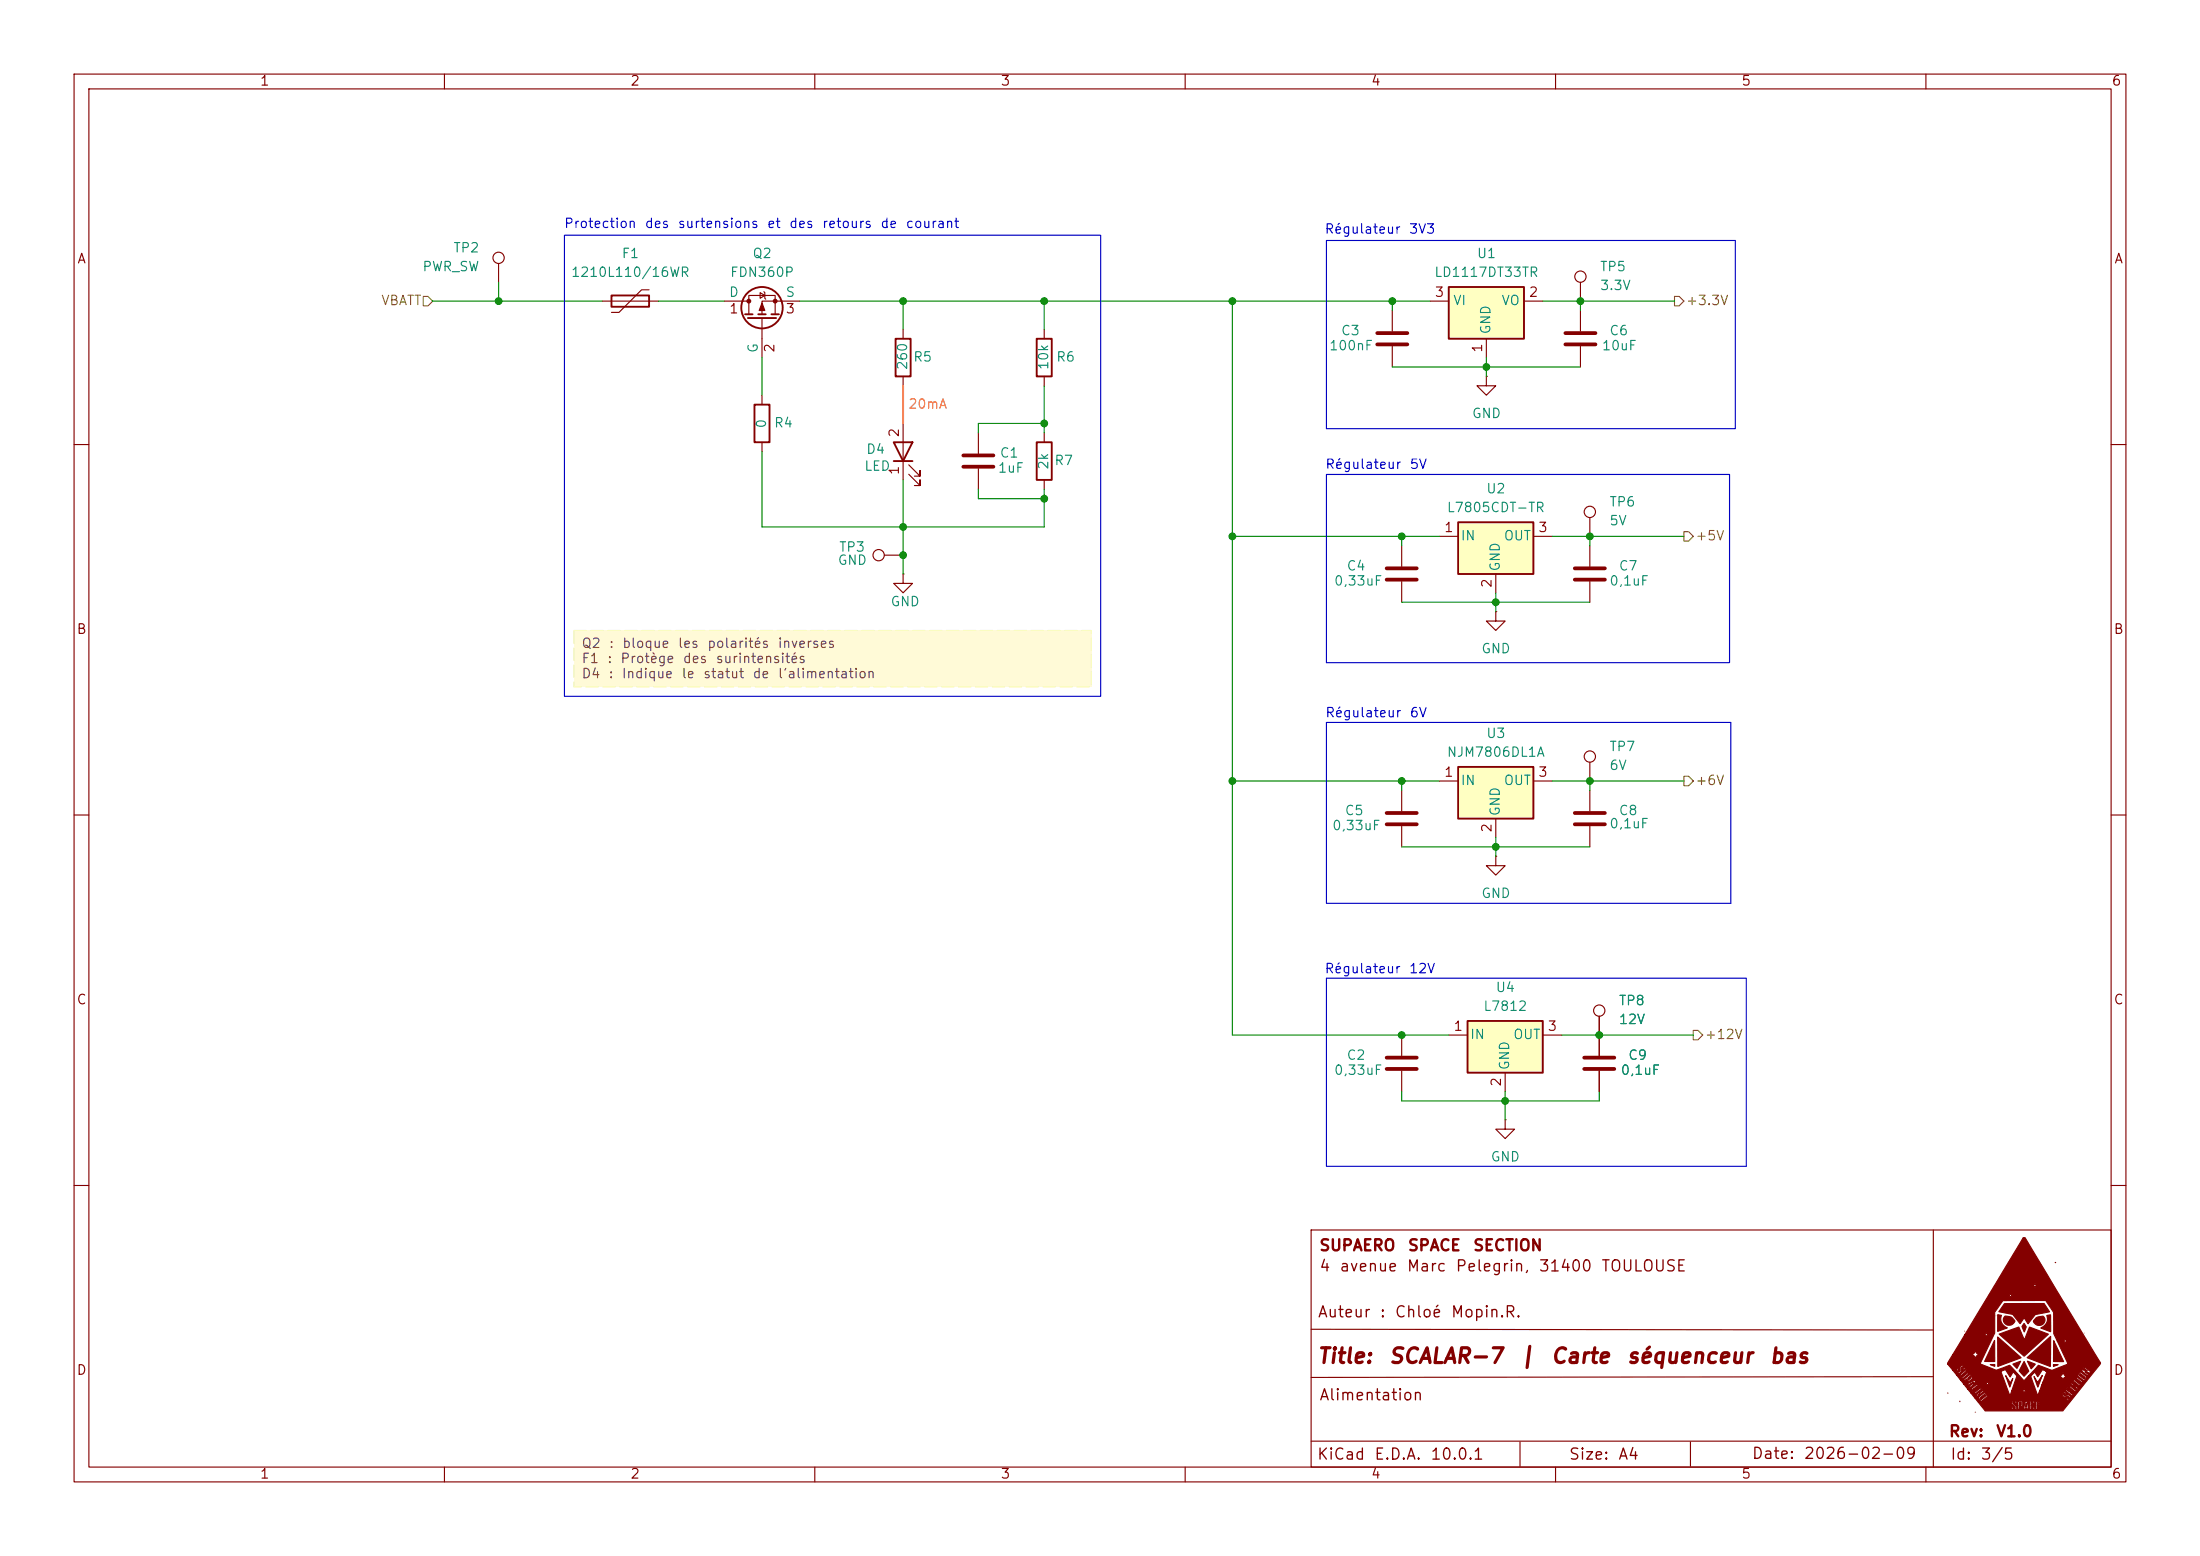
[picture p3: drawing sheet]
<svg xmlns="http://www.w3.org/2000/svg" width="297mm" height="210mm" viewBox="0 0 297 210" stroke-linecap="round" stroke-linejoin="round" font-family="sans-serif">
<g fill="none" stroke="#840000" stroke-width=".15">
<path d="M10 10h277v190h-277zM12 12h273v186h-273zM60 10v2M110 10v2M160 10v2M210 10v2M260 10v2M10 60h2M285 60h2M10 110h2M285 110h2M10 160h2"/>
<path d="M177 166h108v32h-108zM177 179.4l84 .1M261 166v32M285 160h2M60 198v2M110 198v2M160 198v2M177 194.5h108M205.2 194.6v3.3M210 198v2M228.2 194.6v3.3M260 198v2"/>
<path d="M261 185.8l-84 .1"/>
</g>
<g fill="#840000" stroke="#840000" stroke-width=".15">
<path d="M273.1 167a.32 .32 0 0 1 .5 .4l9.8 16.2a.46 .46 0 0 1-.1 .8l-4.4 5.5a.82 .82 0 0 1-1 .5h-9.9l-.9-1.1h4.5v.2l.5 .4v.2h-.3v-.2h-.2v.1a.2 .2 0 0 0 .1 .3 .2 .2 0 0 0 .2-.1h.4v-.4l-.2-.1h.3v.5h1v-.2h.1h.2v.2h.2l-.2-.8h.3v.8h.4a.18 .18 0 0 0 .2 0 .18 .18 0 0 0 .1-.2v-.2h-.2v.3h-.3v-.4h.6v.5h.6v-.1h-.4v-.4h.4v-.1h-.4v-.3h.4v-.2h-.6v.6h-.6v-.5l.3 .1v.2h.2v-.2a.2 .2 0 0 0-.1-.2 .2 .2 0 0 0-.2 0h-.3l-.1 .3h-.3l-.1-.3h-.2l-.2 1.1h-.6v-.4h.5l-.1-.7h-.6v.6h-.3l-.3-.2v-.3h.3v.3h.2v-.2a.2 .2 0 0 0-.1-.2 .2 .2 0 0 0-.3 0h-.2l-.1 .2h-4.5l-.5-.7h.5l.1 .3a.26 .26 0 0 0 .3 .2 .26 .26 0 0 0 .3-.2l.3-.3a.24 .24 0 0 0 .2-.2 .24 .24 0 0 0-.2-.2 .26 .26 0 0 0-.3-.2 .26 .26 0 0 0-.2 .2l-.5 .4h-.5l-.5-.6h.4l.1 .2 .6-.5a.18 .18 0 0 1 .2-.1 .18 .18 0 0 1 .2 .1l-.1 .1a.17 .17 0 0 1-.2 .2 .17 .17 0 0 1-.1-.2l-.2 .3a.25 .25 0 0 0-.2 .2 .25 .25 0 0 0 .1 .2l.3-.4a.35 .35 0 0 0 .5-.2 .35 .35 0 0 0-.2-.5l-.1-.1-.9 .7h-.4l-.5-.6h.5l.3 .5 .1-.1v-.1a.18 .18 0 0 1-.1-.3 .18 .18 0 0 1 .3 0l.1 .1 .1-.1a.2 .2 0 0 1 0-.3 .2 .2 0 0 1 .3 .2l.1-.1-.3-.4-.9 .6h-.5l-.5-.6h.4a.17 .17 0 0 0 .2 .1 .17 .17 0 0 0 .2 0 .18 .18 0 0 1 .1 .1 .18 .18 0 0 1-.1 .2l.1 .2 .5-.7h1.5l.3 .3 .3-.2-.3-.3-.3 .2h-1.5a.21 .21 0 0 0 .2-.2 .21 .21 0 0 0-.1-.2l-1.1 .5h-.4l-.5-.6h.5a.16 .16 0 0 0 .1 .2 .16 .16 0 0 0 .2-.2 .23 .23 0 0 1 .4 .2l.3-.2a.28 .28 0 0 0 .2-.2 .28 .28 0 0 0-.2-.3l-.1-.2-.9 .7h-.5l-.5-.6h.5l.2 .2a.25 .25 0 0 0 .2 .2 .25 .25 0 0 0 .2-.1l.5-.4a.13 .13 0 0 0 .1-.1 .13 .13 0 0 0-.1-.2l-.5 .5a.17 .17 0 0 1-.2 .1 .17 .17 0 0 1-.2-.2l.7-.5h4.6l1.2 3.3 .3-.7h1.4l.3 .3 .2-.3-.2-.3-.3 .3h-1.4l.5-1.6a.43 .43 0 0 0-.1-.7l-.2-.2-.4 .6-.5-.7a.28 .28 0 0 0-.2-.2 .28 .28 0 0 0-.3 .1l-.3 .1h-4.6v-.1a.13 .13 0 0 0-.1-.1 .13 .13 0 0 0-.1 .1l-.7 .6h-.5l-.5-.7h.5l.2 .3a.29 .29 0 0 0 .4 .1 .29 .29 0 0 0 .1-.4v-.3l.1-.1 .2 .1-.2 .2 .2 .1a.26 .26 0 0 0 .2-.2 .26 .26 0 0 0-.2-.3 .3 .3 0 0 0-.4 0 .3 .3 0 0 0-.1 .4v.2l-.2 .2-.1-.2 .2-.2-.2-.1-.2 .2h-.5l-.7-.8h4.4l1.1 .4a1.81 1.81 0 0 0 2.1 .1l.5-.2a.33 .33 0 0 1 .4-.1 .33 .33 0 0 1 .2 .3l1.6 1.8 .6-.7h.3l1 2.7h3.3a.64 .64 0 0 0 .8 .1 .13 .13 0 0 1 .1 .1 .13 .13 0 0 1-.2 .1l-.1-.1v.1a.23 .23 0 0 0 .2 .3 .23 .23 0 0 0 .2-.3 .28 .28 0 0 0 .1-.3 .28 .28 0 0 0-.4-.1 .37 .37 0 0 1-.5-.1l.1-.1 .2 .1 .1-.2a.27 .27 0 0 0-.3-.1 .27 .27 0 0 0-.2 .2l-.1 .2h-3.3l.3-.6h3.4l.9 .7 .4-.4-.2-.1-.1 .1a.18 .18 0 0 1-.2 0 .18 .18 0 0 1-.1-.2l.1-.1-.1-.1a.17 .17 0 0 1-.1 .2 .17 .17 0 0 1-.2-.1l-.1-.1 .2-.3h-.1l-.4 .4h-3.4l.2-.6h3.7l.3 .3a.6 .6 0 0 0 .6 .4l.1-.1a.32 .32 0 0 0 .2-.5 .16 .16 0 0 0-.2-.1 .16 .16 0 0 0-.2 .1 .16 .16 0 0 1 .1 .3 .16 .16 0 0 1-.2 0l-.5-.4 .2-.2a.15 .15 0 0 0 .1 .1 .15 .15 0 0 0 .2-.1l-.2-.2a.21 .21 0 0 0-.2 0 .21 .21 0 0 0-.1 .2l-.2 .2h-3.7l.1-.2h3.4h-3.4l.1-.4h4a.13 .13 0 0 0 .1 .1 .13 .13 0 0 0 .1-.1l.8 .6 .1-.2-.8-.6 .2-.2-.1-.1-.4 .5h-4l.3-.7h1.9a.63 .63 0 0 1 .5 .5l.2-.3h1.5l.9 .7 .1-.2-.9-.7-.1 .2h-1.5l.3-.2-.2-.1h1.7l.6 .5a.26 .26 0 0 0 .3 .1 .26 .26 0 0 0 .2-.3 .23 .23 0 0 0 .1-.2 .23 .23 0 0 0-.2-.2l-.1-.1a.5 .5 0 0 0-.6-.3l-.3 .5h-1.7l-.3-.5a.62 .62 0 0 1-.5 .6h-1.9l.3-.7-.3-.1h4.9l.8 .7a.14 .14 0 0 0 .2-.1 .14 .14 0 0 0-.2-.2l-.3-.3 .5 .2a.18 .18 0 0 0 .1 0 .18 .18 0 0 0 .2-.1l-.9-.7-.1 .1 .5 .4-.4-.1a.22 .22 0 0 0-.2 0 .22 .22 0 0 0-.2 .1l-5.1-.1a.21 .21 0 0 0-.2 0 .21 .21 0 0 0-.1 .2l-.5 .7-.4-.6-.6 .5h-.3l1.2-1.2a.27 .27 0 0 1 .2-.2 .27 .27 0 0 1 .3 .1l1.1 .4a.69 .69 0 0 0 .9-.1l1.5-.5a.13 .13 0 0 0 .2-.1 .13 .13 0 0 0-.1-.2l-1.4-2.9h.8l.3 .3 .3-.3-.3-.3-.3 .3h-.8l-.4-1-.1-2.9-1-1.6h-5.8l-1.1 1.6v2.8l-2 4.2h-4.4l.7-1.3h2.6a.6 .6 0 0 1 .5 .5l.2-.3 .3-.2-.3-.1-.2-.4-.2 .3-.3 .2h-2.6l1.7-2.7h2.6l.2 .3 .3-.3-.2-.2-.3 .2h-2.6l3.1-5.2h2.7l.3 .2 .3-.2-.3-.3-.3 .3h-2.7l.9-1.4h5.1l.3 .3 .3-.3-.3-.3-.3 .3h-5.1z"/>
<path d="M264.6 189.1v.1z"/>
<path d="M277.4 170.4h.1z"/>
<path d="M272.6 189.2h.3v.5h-.3z"/>
<path d="M273.5 189.4l.1 .3a.11 .11 0 0 1 0 .2 .11 .11 0 0 1-.2 0z"/>
<path d="M267.3 188.7l.4-.4a.16 .16 0 0 1 .3 0 .16 .16 0 0 1-.1 .2l-.5 .4z"/>
<path d="M270.8 185.7l.6 .9 .3-.5-.4 1.1z"/>
<path d="M274.6 185.8l.5 .8 .6-1-.6 1.6z"/>
<path d="M266 186.8l.4-.3-.3 .4z"/>
<path d="M265.6 186l.4-.2 .1 .1-.1 .1a.19 .19 0 0 1-.2 .2 .19 .19 0 0 1-.2-.2z"/>
<path d="M273.3 183.8l.5 1a.31 .31 0 0 1 .1 .3 .31 .31 0 0 1-.3 .2l-.4 .5-.4-.5a.34 .34 0 0 1-.2-.3 .34 .34 0 0 1 .2-.3z"/>
<path d="M273.7 183.7l.8 .3a.16 .16 0 0 1 .3 .1 .16 .16 0 0 1-.2 .2l-.4 .4z"/>
<path d="M271.7 184.1l1.1-.4-.5 1z"/>
<path d="M273.7 183.2l3.1-2.8v4z"/>
<path d="M277.2 184.2h.7l-.7 .2z"/>
<path d="M269.7 180.4l3.2 2.8-3.2 1.2z"/>
<path d="M268.7 184.2h.6v.2z"/>
<path d="M277.3 180.9l1.3 2.9h-1.4z"/>
<path d="M269.3 180.9v2.9h-1.4z"/>
<path d="M269.9 180.1l2.6-1 .8 1.8 .7-1.8 2.5 1-3.2 2.9z"/>
<path d="M273.2 178.6l.1 .1a.59 .59 0 0 1 .1 .9l-.1 .2-.1-.3a.46 .46 0 0 1-.1-.6z"/>
<path d="M276.3 177.5h.1a.26 .26 0 0 1 .4 .1v2.1l-1.3-.5a1.29 1.29 0 0 0 .8-1.7z"/>
<path d="M269.7 177.4l.2 .1a.19 .19 0 0 1 .3 0 .19 .19 0 0 1-.1 .3 1.26 1.26 0 0 0 .9 1.4l-1.3 .5z"/>
<path d="M274.8 177.9l.5-.2a.49 .49 0 0 1 .6 0 .49 .49 0 0 1 .2 .6 .77 .77 0 0 1-.8 .6 .77 .77 0 0 1-.8-.7z"/>
<path d="M270.7 177.6h.2a1.02 1.02 0 0 1 1.1 .8 .77 .77 0 0 1-1.1 .4 .77 .77 0 0 1-.2-1.2z"/>
<path d="M270.6 175.9h5.4l.6 1a.12 .12 0 0 1 .1 .2 .12 .12 0 0 1-.2 0l-.9 .2a1.58 1.58 0 0 0-1.5 .9l-.3 .5-.5-.8-.6 .7-1-1.2-1.9-.4z"/>
<path d="M280.9 185.4l.6 .5-.2 .2-.4-.3a.19 .19 0 0 1-.2-.2 .19 .19 0 0 1 .2-.2z"/>
</g>
<path d="M77.5 85.1h69.8v7.6h-69.8z" fill="#fffad7"/>
<path d="M130 61.5h4.1M130 63h4.1M212.6 76.7h4.1M212.6 78.2h4.1" fill="none" stroke="#840000" stroke-width=".51"/>
<path d="M132.1 58.4v2.8M132.1 63.2v2.8M214.6 73.7v2.8M214.6 78.5v2.8" fill="none" stroke="#840000" stroke-width=".15"/>
<path d="M196.8 70.5h10.2v7h-10.2z" fill="#ffffc2"/>
<g fill="none" stroke="#840000" stroke-width=".25">
<path d="M82.5 39.9h5.1v1.5h-5.1zM100.6 42.4h1M101 42.9h3.8M101.9 54.6h2v5.1h-2zM102.4 42.4h1M104.1 42.4h1.1M120.6 59.7h2.6l-1.3 2.5zM120.9 45.7h2v5.1h-2zM120.6 62.2h2.6M196.8 70.5h10.2v7h-10.2z"/>
<circle cx="102.9" cy="41.5" r="2.79"/>
</g>
<g fill="none" stroke="#840000" stroke-width=".15">
<path d="M87.6 39.1h-1l-3 3.1h-1.1M102.6 39.5l.7 .4-.7 .4zM103.1 39.4l.2 .1v.8l.1 .1M81.3 40.6h7.6M97.8 40.6h3.3M101.1 42.4v-2.5h3.5v2.5M102.9 42.9v5.4M102.9 53.3v1.3M102.9 59.7v1.3M107.9 40.6h-5v1.8M121.9 44.5v1.2M121.9 50.8v1.3"/>
<path d="M121.9 57.2v7.6M122.7 64l1.5 1.5v-.7v.7h-.8M122.7 62.7l1.5 1.6v-.8v.8h-.8M194.3 72.4h2.5M201.9 77.5v2.5M207 72.4h2.5M201.9 82.6v1.2h1.3l-1.3 1.3-1.2-1.3h1.2M201.9 82.6h.1M214.6 102.9v2.5"/>
<circle cx="214.6" cy="102.1" r=".76"/>
</g>
<g fill="#840000" stroke="#840000" stroke-width=".15">
<path d="M102.9 40.9l.4 1h-.8z"/>
<circle cx="101.1" cy="40.6" r=".25"/>
<circle cx="104.6" cy="40.6" r=".25"/>
</g>
<path d="M196.8 103.5h10.2v7h-10.2z" fill="#ffffc2"/>
<path d="M196.8 103.5h10.2v7h-10.2z" fill="none" stroke="#840000" stroke-width=".25"/>
<g fill="none" stroke="#840000" stroke-width=".15">
<path d="M67.3 35.6v2.5M213.4 38.1v2.5M188 41.9v2.8M188 46.7v2.8M213.4 41.9v2.8M213.4 46.7v2.8M119.4 74.9h2.5M121.9 77.5v1.2h1.3l-1.3 1.3-1.3-1.3h1.3M121.9 77.5h.1M189.2 106.7v2.8M189.2 111.5v2.8M194.3 105.4h2.5"/>
<path d="M201.9 115.6v1.2h1.3l-1.3 1.3-1.2-1.3h1.2M201.9 115.6h.1M201.9 110.5v2.5M207 105.4h2.5M214.6 106.7v2.8M214.6 111.5v2.8M203.2 151.1v1.3h1.3l-1.3 1.3-1.3-1.3h1.3M203.2 151.1h.1"/>
<circle cx="67.3" cy="34.8" r=".76"/>
<circle cx="213.4" cy="37.3" r=".76"/>
<circle cx="118.6" cy="74.9" r=".76"/>
</g>
<path d="M185.9 45h4.1M185.9 46.5h4.1M211.3 45h4.1M211.3 46.5h4.1M187.2 109.7h4.1M187.2 111.3h4.1M212.6 109.7h4.1M212.6 111.3h4.1" fill="none" stroke="#840000" stroke-width=".51"/>
<path d="M198.1 137.8h10.2v7h-10.2z" fill="#ffffc2"/>
<path d="M198.1 137.8h10.2v7h-10.2z" fill="none" stroke="#840000" stroke-width=".25"/>
<g fill="none" stroke="#840000" stroke-width=".15">
<path d="M200.7 50.8v1.3h1.2l-1.2 1.2-1.3-1.2h1.3M200.7 50.8h.1M189.2 139.7v2.8M195.6 139.7h2.5M208.3 139.7h2.5M215.9 137.2v5.3M189.2 144.5v2.8M203.2 144.8v2.5M215.9 144.5v2.8"/>
<circle cx="215.9" cy="136.4" r=".76"/>
</g>
<path d="M187.2 142.7h4.1M187.2 144.3h4.1M213.9 142.7h4M213.9 144.3h4" fill="none" stroke="#840000" stroke-width=".51"/>
<path d="M195.6 38.7h10.1v7h-10.1z" fill="#ffffc2"/>
<path d="M195.6 38.7h10.1v7h-10.1zM140 45.7h2v5.1h-2zM140 59.7h2v5.1h-2z" fill="none" stroke="#840000" stroke-width=".25"/>
<g fill="none" stroke="#840000" stroke-width=".15">
<path d="M141 44.5v1.2M141 50.8v1.3M141 58.4v1.3M193 40.6h2.6M200.7 45.7v2.6M205.7 40.6h2.6M141 64.8v1.2M189.2 73.7v2.8M189.2 78.5v2.8M214.6 69.9v2.5M215.9 137.2v5.3M215.9 144.5v2.8"/>
<circle cx="214.6" cy="69.1" r=".76"/>
</g>
<path d="M187.2 76.7h4.1M187.2 78.2h4.1" fill="none" stroke="#840000" stroke-width=".51"/>
<path d="M57.1 40h.7l.6 .6-.6 .7h-.7zM226.1 40h.6l.6 .6-.6 .7h-.6zM227.3 71.8h.7l.6 .6-.6 .6h-.7zM227.3 104.8h.7l.6 .6-.6 .6h-.7zM228.6 139.1h.6l.7 .6-.7 .6h-.6z" fill="none" stroke="#848400" stroke-width=".15"/>
<g fill="none" stroke="#008400" stroke-width=".15">
<path d="M67.3 38.1v2.5M58.4 40.6h22.9M88.9 40.6h8.9M102.9 48.3v5M107.9 40.6h85.1M121.9 40.6v3.9M141 40.6v3.9M141 52.1v6.3M141 57.2h-8.9v1.2M166.4 40.6v99.1h29.2M188 40.6v1.3M188 49.5h25.4"/>
<path d="M200.7 48.3v2.5M208.3 40.6h17.8M213.4 40.6v1.3M102.9 61v10.1h38.1v-5.1M121.9 64.8v12.7M132.1 66v1.3h8.9M166.4 72.4h27.9M189.2 72.4v1.3M209.5 72.4h17.8M214.6 72.4v1.3M189.2 81.3h25.4M201.9 80v2.6"/>
<path d="M166.4 105.4h27.9M189.2 105.4v1.3M189.2 114.3h25.4M201.9 113v2.6M209.5 105.4h17.8M214.6 105.4v1.3M210.8 139.7h17.8M189.2 147.3v1.3h26.7v-1.3M203.2 147.3v3.8"/>
</g>
<path d="M121.9 52.1v5.1" fill="none" stroke="#ff5006" stroke-width=".25"/>
<path d="M77.5 85.1h69.8v7.6h-69.8z" fill="none" stroke="#f6f6bb" stroke-width=".15" stroke-dasharray="1.7 .6"/>
<path d="M76.2 31.8h72.4v62.2h-72.4zM179.1 32.5h55.2v25.4h-55.2zM179.1 64h54.4v25.4h-54.4zM179.1 97.5h54.6v24.4h-54.6zM179.1 132h56.6v25.4h-56.6z" fill="none" stroke="#0000c2" stroke-width=".15"/>
<g fill="#008400" stroke="#008400" stroke-width=".14">
<circle cx="189.2" cy="139.7" r=".46"/>
<circle cx="166.4" cy="105.4" r=".46"/>
<circle cx="189.2" cy="105.4" r=".46"/>
<circle cx="201.9" cy="114.3" r=".46"/>
<circle cx="203.2" cy="148.6" r=".46"/>
<circle cx="215.9" cy="139.7" r=".46"/>
<circle cx="166.4" cy="72.4" r=".46"/>
<circle cx="141" cy="67.3" r=".46"/>
<circle cx="166.4" cy="40.6" r=".46"/>
<circle cx="188" cy="40.6" r=".46"/>
<circle cx="141" cy="57.2" r=".46"/>
<circle cx="213.4" cy="40.6" r=".46"/>
<circle cx="200.7" cy="49.5" r=".46"/>
<circle cx="214.6" cy="72.4" r=".46"/>
<circle cx="121.9" cy="40.6" r=".46"/>
<circle cx="141" cy="40.6" r=".46"/>
<circle cx="121.9" cy="71.1" r=".46"/>
<circle cx="67.3" cy="40.6" r=".46"/>
<circle cx="121.9" cy="74.9" r=".46"/>
<circle cx="189.2" cy="72.4" r=".46"/>
<circle cx="214.6" cy="105.4" r=".46"/>
<circle cx="201.9" cy="81.3" r=".46"/>
</g>
<g font-size="2" fill="#840000">
<text x="177.7" y="184.5">Title:</text>
<text x="187.4" y="184.5">SCALAR-7</text>
<text x="205" y="184.5">|</text>
<text x="209.2" y="184.5">Carte</text>
<text x="219.5" y="184.5">séquenceur</text>
<text x="238.7" y="184.5">bas</text>
</g>
<g font-size="1.5" fill="#840000">
<text x="178" y="172">4</text>
<text x="178" y="169.2">SUPAERO</text>
<text x="180.7" y="172">avenue</text>
<text x="189.8" y="172">Marc</text>
<text x="190" y="169.2">SPACE</text>
<text x="196.4" y="172">Pelegrin,</text>
<text x="198.8" y="169.2">SECTION</text>
<text x="207.6" y="172">31400</text>
<text x="216.1" y="172">TOULOUSE</text>
<text x="177.8" y="178.2">Auteur</text>
<text x="186.2" y="178.2">:</text>
<text x="188.2" y="178.2">Chloé</text>
<text x="195.8" y="178.2">Mopin.R.</text>
<text x="178" y="189.4">Alimentation</text>
<text x="177.7" y="197.4">KiCad</text>
<text x="185.4" y="197.4">E.D.A.</text>
<text x="193" y="197.4">10.0.1</text>
<text x="211.7" y="197.4">Size:</text>
<text x="218.4" y="197.4">A4</text>
<text x="236.4" y="197.3">Date:</text>
<text x="243.4" y="197.3">2026-02-09</text>
<text x="263" y="194.3">Rev:</text>
<text x="263.2" y="197.4">Id:</text>
<text x="267.3" y="197.4">3/5</text>
<text x="269.4" y="194.3">V1.0</text>
</g>
<g font-size="1.3" fill="#840000">
<text x="35" y="11.9">1</text>
<text x="85" y="11.9">2</text>
<text x="135" y="11.9">3</text>
<text x="185" y="11.9">4</text>
<text x="235" y="11.9">5</text>
<text x="285" y="11.9">6</text>
<text x="10.3" y="35.9">A</text>
<text x="285.3" y="35.9">A</text>
<text x="193.6" y="40.4">3</text>
<text x="206.3" y="40.4">2</text>
<text x="98.4" y="42.6">1</text>
<text x="104.9" y="47.7" transform="rotate(-90 104.9 47.7)">2</text>
<text x="106" y="42.6">3</text>
<text x="200.4" y="47.7" transform="rotate(-90 200.4 47.7)">1</text>
<text x="121.7" y="59.1" transform="rotate(-90 121.7 59.1)">2</text>
<text x="121.7" y="64.2" transform="rotate(-90 121.7 64.2)">1</text>
<text x="194.9" y="72.1">1</text>
<text x="207.6" y="72.1">3</text>
<text x="201.7" y="79.4" transform="rotate(-90 201.7 79.4)">2</text>
<text x="10.3" y="85.9">B</text>
<text x="285.3" y="85.9">B</text>
<text x="194.9" y="105.2">1</text>
<text x="207.6" y="105.2">3</text>
<text x="201.7" y="112.5" transform="rotate(-90 201.7 112.5)">2</text>
<text x="10.3" y="135.9">C</text>
<text x="285.3" y="135.9">C</text>
<text x="196.1" y="139.4">1</text>
<text x="208.8" y="139.4">3</text>
<text x="202.9" y="146.8" transform="rotate(-90 202.9 146.8)">2</text>
<text x="10.3" y="185.9">D</text>
<text x="285.3" y="185.9">D</text>
<text x="35" y="199.9">1</text>
<text x="85" y="199.9">2</text>
<text x="135" y="199.9">3</text>
<text x="185" y="199.9">4</text>
<text x="235" y="199.9">5</text>
<text x="285" y="199.9">6</text>
</g>
<g font-size="1.3" fill="#008484">
<text x="61.1" y="34.4">TP2</text>
<text x="83.8" y="35.2">F1</text>
<text x="101.5" y="35.2">Q2</text>
<text x="199.3" y="35.2">U1</text>
<text x="56.9" y="36.9">PWR_SW</text>
<text x="77" y="37.7">1210L110/16WR</text>
<text x="98.3" y="40.4">D</text>
<text x="98.5" y="37.7">FDN360P</text>
<text x="106" y="40.4">S</text>
<text x="193.5" y="37.7">LD1117DT33TR</text>
<text x="196.1" y="41.5">VI</text>
<text x="202.6" y="41.5">VO</text>
<text x="215.9" y="36.9">TP5</text>
<text x="215.9" y="39.5">3.3V</text>
<text x="102.6" y="47.7" transform="rotate(-90 102.6 47.7)">G</text>
<text x="179.3" y="47.6">100nF</text>
<text x="180.9" y="45.6">C3</text>
<text x="201.5" y="45.2" transform="rotate(-90 201.5 45.2)">GND</text>
<text x="216.2" y="47.6">10uF</text>
<text x="217.2" y="45.6">C6</text>
<text x="122.8" y="50" transform="rotate(-90 122.8 50)">260</text>
<text x="123.2" y="49.1">R5</text>
<text x="141.8" y="50" transform="rotate(-90 141.8 50)">10k</text>
<text x="142.5" y="49.1">R6</text>
<text x="103.7" y="57.9" transform="rotate(-90 103.7 57.9)">0</text>
<text x="104.4" y="58">R4</text>
<text x="198.6" y="56.7">GND</text>
<text x="116.6" y="63.9">LED</text>
<text x="116.8" y="61.6">D4</text>
<text x="134.6" y="64.1">1uF</text>
<text x="134.9" y="62.1">C1</text>
<text x="141.8" y="63.5" transform="rotate(-90 141.8 63.5)">2k</text>
<text x="142.2" y="63.1">R7</text>
<text x="195.2" y="69.4">L7805CDT-TR</text>
<text x="200.6" y="66.9">U2</text>
<text x="217.2" y="68.7">TP6</text>
<text x="217.2" y="71.2">5V</text>
<text x="113" y="76.6">GND</text>
<text x="113.2" y="74.8">TP3</text>
<text x="181.7" y="77.3">C4</text>
<text x="197.1" y="73.3">IN</text>
<text x="202.8" y="77.2" transform="rotate(-90 202.8 77.2)">GND</text>
<text x="202.9" y="73.3">OUT</text>
<text x="218.4" y="77.3">C7</text>
<text x="120.1" y="82.1">GND</text>
<text x="180" y="79.3">0,33uF</text>
<text x="217.2" y="79.3">0,1uF</text>
<text x="199.9" y="88.5">GND</text>
<text x="200.6" y="99.9">U3</text>
<text x="217.2" y="101.7">TP7</text>
<text x="195.2" y="102.5">NJM7806DL1A</text>
<text x="197.1" y="106.3">IN</text>
<text x="202.9" y="106.3">OUT</text>
<text x="217.2" y="104.2">6V</text>
<text x="179.8" y="112.4">0,33uF</text>
<text x="181.5" y="110.3">C5</text>
<text x="202.8" y="110.2" transform="rotate(-90 202.8 110.2)">GND</text>
<text x="217.2" y="112.1">0,1uF</text>
<text x="218.4" y="110.3">C8</text>
<text x="199.9" y="121.5">GND</text>
<text x="200.2" y="136.8">L7812</text>
<text x="201.8" y="134.2">U4</text>
<text x="218.4" y="136">TP8</text>
<text x="181.7" y="143.4">C2</text>
<text x="198.4" y="140.6">IN</text>
<text x="204.2" y="140.6">OUT</text>
<text x="218.4" y="138.5">12V</text>
<text x="219.7" y="143.4">C9</text>
<text x="180" y="145.4">0,33uF</text>
<text x="204.1" y="144.5" transform="rotate(-90 204.1 144.5)">GND</text>
<text x="218.7" y="145.4">0,1uF</text>
<text x="201.2" y="157.1">GND</text>
</g>
<g font-size="1.3" fill="#0000c2">
<text x="76.1" y="31.1">Protection</text>
<text x="87" y="31.1">des</text>
<text x="91.4" y="31.1">surtensions</text>
<text x="103.5" y="31.1">et</text>
<text x="106.4" y="31.1">des</text>
<text x="110.9" y="31.1">retours</text>
<text x="118.8" y="31.1">de</text>
<text x="122.2" y="31.1">courant</text>
<text x="178.7" y="31.9">Régulateur</text>
<text x="190.1" y="31.9">3V3</text>
<text x="178.8" y="63.6">Régulateur</text>
<text x="190.2" y="63.6">5V</text>
<text x="178.8" y="97.1">Régulateur</text>
<text x="190.2" y="97.1">6V</text>
<text x="178.7" y="131.7">Régulateur</text>
<text x="190.1" y="131.7">12V</text>
</g>
<g font-size="1.3" fill="#848400">
<text x="51.4" y="41.5">VBATT</text>
<text x="227.5" y="41.5">+3.3V</text>
<text x="228.8" y="73.3">+5V</text>
<text x="228.8" y="106.3">+6V</text>
<text x="230.1" y="140.6">+12V</text>
</g>
<text font-size="1.3" fill="#ff5006" x="122.5" y="55.5">20mA</text>
<g font-size="1.3" fill="#484848">
<text x="78.4" y="87.8">Q2</text>
<text x="78.4" y="89.8">F1</text>
<text x="81.9" y="89.8">:</text>
<text x="82.1" y="87.8">:</text>
<text x="83.7" y="89.8">Protège</text>
<text x="83.9" y="87.8">bloque</text>
<text x="91.4" y="87.8">les</text>
<text x="92.1" y="89.8">des</text>
<text x="95.4" y="87.8">polarités</text>
<text x="96.5" y="89.8">surintensités</text>
<text x="104.9" y="87.8">inverses</text>
<text x="78.4" y="91.9">D4</text>
<text x="82.1" y="91.9">:</text>
<text x="83.8" y="91.9">Indique</text>
<text x="91.9" y="91.9">le</text>
<text x="94.8" y="91.9">statut</text>
<text x="101.5" y="91.9">de</text>
<text x="104.9" y="91.9">l'alimentation</text>
</g>
</svg>
